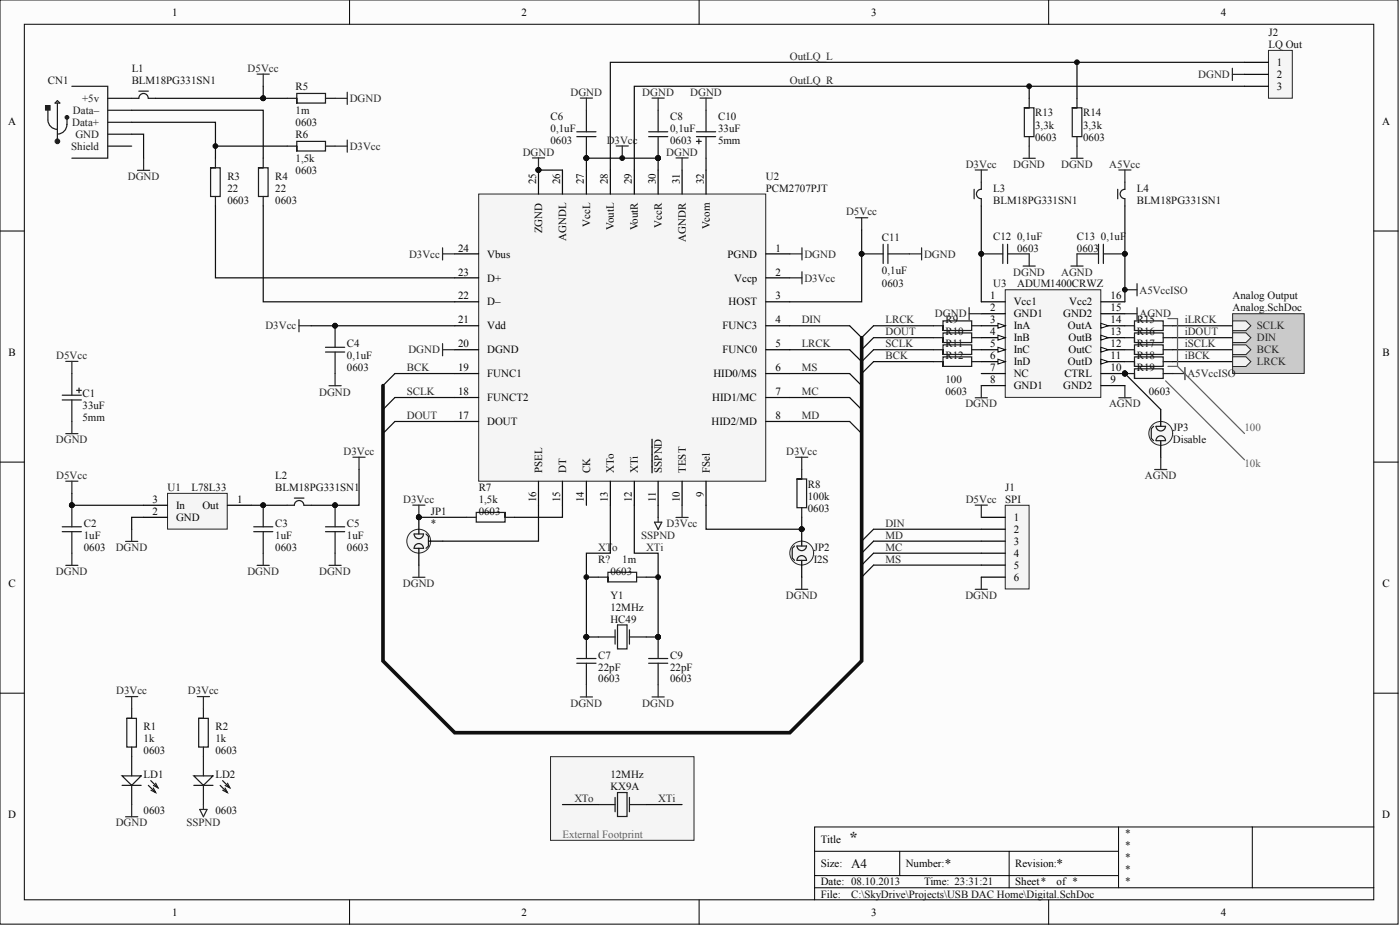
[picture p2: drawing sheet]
<svg xmlns="http://www.w3.org/2000/svg" width="243mm" height="161mm" viewBox="0 0 243 161" stroke-linecap="round" stroke-linejoin="round" font-family="sans-serif">
<g fill="#fcfcfc" stroke="#000" stroke-width=".17">
<path d="M0 0h243.1v160.5h-243.1z"/>
<path d="M4.2 4.2h234.7v152.1h-234.7z"/>
</g>
<g fill="none" stroke="#000" stroke-width=".17">
<path d="M60.8 0v4.2M121.6 0v4.2M182.3 0v4.2M0 40.1h4.2M238.9 40.1h4.2M0 80.3h4.2M238.9 80.3h4.2M0 120.4h4.2M238.9 120.4h4.2M60.8 156.3v4.3M121.6 156.3v4.3M141.6 147.9h52.9"/>
<path d="M141.6 154.2h97.3M141.6 152.1h52.9M156.4 147.9v4.2M175.5 147.9v6.3M182.3 156.3v4.3M194.5 143.7v10.5M217.7 143.7h-76.1v12.6M238.9 143.7h-21.2v10.5"/>
</g>
<g fill="#f5f5f5" stroke="#262626" stroke-width=".17">
<path d="M95.7 131.5h25v14.5h-25z"/>
<path d="M83.2 33.7h49.9v49.9h-49.9z"/>
</g>
<g fill="none" stroke="#000" stroke-width=".21">
<path d="M93.6 29.5v4.2M97.8 29.5v4.2M102 29.5v4.2M106.1 29.5v4.2M110.3 29.5v4.2M114.4 29.5v4.2M118.6 29.5v4.2M122.8 29.5v4.2M79.1 44.1h4.1M79.1 48.3h4.1M79.1 52.4h4.1M79.1 56.6h4.1"/>
<path d="M133.2 44.1h4.1M133.2 48.3h4.1M133.2 52.4h4.1M133.2 56.6h4.1M79.1 60.8h4.1M79.1 64.9h4.1M79.1 69.1h4.1M79.1 73.2h4.1M113.4 76.3v5.8M133.2 60.8h4.1M133.2 64.9h4.1M133.2 69.1h4.1"/>
<path d="M133.2 73.2h4.1M93.6 83.6v4.2M97.8 83.6v4.2M102 83.6v4.2M106.1 83.6v4.2M110.3 83.6v4.2M114.4 83.6v4.2M118.6 83.6v4.2M122.8 83.6v4.2"/>
</g>
<g fill="#0e0e0e" stroke="#0e0e0e" stroke-width=".17">
<circle cx="93.6" cy="29.5" r=".41"/>
<circle cx="45.8" cy="17.1" r=".41"/>
<circle cx="101.9" cy="110.7" r=".41"/>
<circle cx="114.4" cy="110.7" r=".41"/>
</g>
<g fill="none" stroke="#1c1c1c" stroke-width=".21">
<path d="M8.3 19.2v1.6M10 17.9v6.7M10 17.5l.4 .4h-.8zM12.5 15h6.2v12.5h-6.2M18.7 19.2h4.2M18.7 17.1h4.2M8.3 20.9a1.65 1.65 0 0 0 1.7 1.6M11.6 21.6a1.65 1.65 0 0 1-1.6 1.7M11.6 20.4v1.2M18.7 21.2h4.2M18.7 23.3h4.2M18.7 25.4h4.2"/>
<path d="M37.5 27.5v1.6h-.9v5h1.7v-5h-1.7M37.5 34.1v1.7M45.8 27.5v1.6h-.9v5h1.7v-5h-1.7M45.8 34.1v1.7M100.3 115.2h3.3M100.3 114.4h3.3M102 110.7v3.7M102 115.2v3.8M104 110.7h2.9M106.9 109.4v2.5M107.4 108.6h1.6v4.1h-1.6zM109.4 110.7h3"/>
<path d="M109.4 109.4v2.5M112.8 115.2h3.3M112.8 114.4h3.3M114.4 110.7v3.7M114.4 115.2v3.8M104 139.8h2.9M106.9 138.5v2.5M107.4 137.7h1.6v4.1h-1.6zM109.4 138.5v2.5M109.4 139.8h3"/>
</g>
<g fill="#1c1c1c" stroke="#1c1c1c" stroke-width=".17">
<path d="M7.9 18.3h.8v.8h-.8z"/>
<circle cx="10" cy="24.6" r=".41"/>
<circle cx="11.6" cy="20.4" r=".33"/>
</g>
<path d="M22.9 19.2h22.9v8.3M45.8 15v2.1M22.9 21.2h14.6v6.3M22.9 23.3h2.1v4.2M37.5 35.8v12.5h41.6M45.8 35.8v16.6h33.3M97.8 139.8h6.2M112.4 139.8h6.2" fill="none" stroke="#0e0e0e" stroke-width=".21"/>
<path d="M44.7 12.9h2.1M45.8 12.9v2.1M23.9 29.6h2.1M25 27.5v2.1M72.8 98.2v2.1M71.8 100.3h2.1M102 119v2.1M114.4 119v2.1M138.3 102.4h2.2M139.4 100.3v2.1M100.9 121.1h2.1M113.4 121.1h2.1" fill="none" stroke="#262626" stroke-width=".21"/>
<path d="M29.1 85.7h10.4v6.2h-10.4z" fill="#f5f5f5" stroke="#262626" stroke-width=".17"/>
<path d="M25 87.8h4.1M25 89.9h4.1M39.5 87.8h4.2" fill="none" stroke="#000" stroke-width=".21"/>
<g fill="none" stroke="#262626" stroke-width=".21">
<path d="M92.6 27.4h2.1M93.6 27.4v2.1M117.5 27.4h2.1M118.6 27.4v2.1M148.8 37.8h2.1M149.8 37.8v2.1M52 55.5v2.2M52 56.6h2.1M76.9 44.1h2.2M76.9 43.1v2.1M76.9 59.7v2.1M137.3 44.1h2.1"/>
<path d="M139.4 43.1v2.1M57.2 67h2.1M58.3 64.9v2.1M61.4 79.4h2.1M62.4 79.4v2.1M76.9 60.8h2.2M11.4 83.6h2.2M12.5 83.6v2.1M21.8 94.1h2.2M22.9 91.9v2.2M71.8 87.8h2.1M72.8 87.8v2.1"/>
<path d="M113.8 90.7h1.3l-.7 1.3zM114.4 89.9v.8M117.5 89.9h2.1M118.6 87.8v2.1M21.8 121h2.2M22.9 121v2.1M22.9 139.8v2.1M34.3 121h2.1M35.4 121v2.1M35.4 139.8v.8M21.8 141.9h2.2M34.7 140.6h1.3l-.6 1.3z"/>
</g>
<path d="M54.1 56.6h25M25 89.9h-2.1v2M114.4 87.8v2.1" fill="none" stroke="#0e0e0e" stroke-width=".21"/>
<g fill="#0e0e0e" stroke="#0e0e0e" stroke-width=".17">
<circle cx="93.6" cy="29.5" r=".41"/>
<circle cx="58.3" cy="56.6" r=".41"/>
<circle cx="72.8" cy="89.9" r=".41"/>
</g>
<g fill="none" stroke="#1c1c1c" stroke-width=".21">
<path d="M58.3 56.6v3.7M162.3 58.7h1.7v.8h4.9v-1.7h-4.9v1.7M162.3 56.6h1.7v.8h4.9v-1.7h-4.9v1.7M168.9 58.7h1.7M168.9 56.6h1.7M56.6 61.2h3.3M56.6 60.3h3.3M58.3 61.2v3.7M162.3 62.8h1.7v.9h4.9v-1.7h-4.9v1.7M162.3 60.8h1.7v.8h4.9v-1.7h-4.9v1.7M168.9 62.8h1.7M168.9 60.8h1.7"/>
<path d="M81.2 89.9h1.6M87.8 89v1.7h-5v-1.7h5v.9h1.7M21.2 134.8h3.3l-1.6 1.6zM21.2 136.4h3.3M22.9 123.1v1.7h-.9v5h1.7v-5h-1.7M22.9 129.8v5M22.9 136.4v3.4M25.8 136.4l1.3 1.3M26.2 135.6l1.3 1.3M26.7 136.9l.4 .8-.8-.4M27.1 136.1l.4 .8-.8-.4M33.7 134.8h3.3l-1.6 1.6z"/>
<path d="M33.7 136.4h3.3M35.4 123.1v1.7h-.9v5h1.7v-5h-1.7M35.4 129.8v5M35.4 136.4v3.4M38.3 136.4l1.2 1.3M38.7 135.6l1.3 1.3M39.1 136.9l.4 .8-.8-.4M39.6 136.1l.4 .8-.8-.4"/>
</g>
<path d="M174.8 50.3h16.6v18.7h-16.6z" fill="#f5f5f5" stroke="#262626" stroke-width=".17"/>
<path d="M170.6 52.4h4.2M170.6 54.5h4.2M170.6 56.6h4.2" fill="none" stroke="#000" stroke-width=".21"/>
<path d="M173.5 56.2l1.3 .4-1.3 .4z" fill="#fcfcfc" stroke="#000" stroke-width=".17"/>
<path d="M170.6 58.7h4.2" fill="none" stroke="#000" stroke-width=".21"/>
<path d="M173.5 58.2l1.3 .5-1.3 .4z" fill="#fcfcfc" stroke="#000" stroke-width=".17"/>
<path d="M170.6 60.8h4.2" fill="none" stroke="#000" stroke-width=".21"/>
<path d="M173.5 60.3l1.3 .5-1.3 .4z" fill="#fcfcfc" stroke="#000" stroke-width=".17"/>
<path d="M170.6 62.8h4.2" fill="none" stroke="#000" stroke-width=".21"/>
<path d="M173.5 62.4l1.3 .4-1.3 .4z" fill="#fcfcfc" stroke="#000" stroke-width=".17"/>
<path d="M170.6 64.9h4.2M170.6 67h4.2M191.4 64.9h4.2M191.4 67h4.2M191.4 62.8h4.2" fill="none" stroke="#000" stroke-width=".21"/>
<circle cx="195.6" cy="64.9" r=".41" fill="#0e0e0e" stroke="#0e0e0e" stroke-width=".17"/>
<path d="M191.4 62.4l1.3 .4-1.3 .4z" fill="#fcfcfc" stroke="#000" stroke-width=".17"/>
<path d="M191.4 60.8h4.2" fill="none" stroke="#000" stroke-width=".21"/>
<path d="M191.4 60.3l1.3 .5-1.3 .4z" fill="#fcfcfc" stroke="#000" stroke-width=".17"/>
<path d="M191.4 58.7h4.2" fill="none" stroke="#000" stroke-width=".21"/>
<path d="M191.4 58.2l1.3 .5-1.3 .4z" fill="#fcfcfc" stroke="#000" stroke-width=".17"/>
<path d="M191.4 56.6h4.2" fill="none" stroke="#000" stroke-width=".21"/>
<path d="M191.4 56.2l1.3 .4-1.3 .4z" fill="#fcfcfc" stroke="#000" stroke-width=".17"/>
<path d="M191.4 54.5h4.2M191.4 52.4h4.2" fill="none" stroke="#000" stroke-width=".21"/>
<g fill="#0e0e0e" stroke="#0e0e0e" stroke-width=".17">
<circle cx="195.6" cy="64.9" r=".41"/>
<circle cx="12.5" cy="87.8" r=".41"/>
<circle cx="93.6" cy="29.5" r=".41"/>
<circle cx="108.2" cy="27.5" r=".41"/>
<circle cx="114.4" cy="27.5" r=".41"/>
<circle cx="101.9" cy="27.5" r=".41"/>
</g>
<g fill="none" stroke="#262626" stroke-width=".21">
<path d="M100.9 17h2.1M102 17v2.2M113.4 17h2.1M114.4 17v2.2M107.1 25.4h2.1M108.2 25.4v2.1M169.6 29.5h2.1M170.6 29.5v2.1M194.5 29.5h2.1M195.6 29.5v2.1M168.5 53.4v2.2M168.5 54.5h2.1"/>
<path d="M195.6 54.5h2.1M197.7 53.4v2.2M138.3 79.4h2.2M139.4 79.4v2.1M169.6 69.1h2.1M170.6 67v2.1M194.5 69.1h2.1M195.6 67v2.1"/>
</g>
<g fill="none" stroke="#0e0e0e" stroke-width=".21">
<path d="M216.4 10.8h-110.3v18.7M93.6 29.5h4.2M102 29.5v-2h12.4v2M137.3 56.6h10.4l2.1 2.1 2.1-2.1h10.4M162.3 58.7h-10.4l-2.1 2.1M203.9 56.6h10.4M203.9 58.7h10.4M79.1 64.9h-10.4l-2.1 2.1M79.1 69.1h-10.4l-2.1 2.1M79.1 73.2h-10.4l-2.1 2.1M137.3 60.8h10.4l2.1 2 2.1-2h10.4M137.3 64.9h10.4l2.1 2.1"/>
<path d="M137.3 69.1h10.4l2.1 2.1M137.3 73.2h10.4l2.1 2.1M162.3 62.8h-10.4l-2.1 2.1M203.9 60.8h10.4M203.9 62.8h10.4M12.5 85.7v2.1h12.5"/>
</g>
<path d="M149.8 58.7v56.1l-12.5 12.5h-58.2l-12.5-12.5v-47.8" fill="none" stroke="#0e0e0e" stroke-width=".63"/>
<g fill="none" stroke="#1c1c1c" stroke-width=".21">
<path d="M102 19.2v3.7M114.4 19.2v3.7M100.3 23.7h3.3M100.3 22.9h3.3M102 23.7v3.8M112.8 23.7h3.3M112.8 22.9h3.3M114.4 23.7v3.8M195.6 58.7h1.7v.8h4.9v-1.7h-4.9v1.7M195.6 56.6h1.7v.8h4.9v-1.7h-4.9v1.7M202.2 58.7h1.7M202.2 56.6h1.7"/>
<path d="M195.6 62.8h1.7v.9h4.9v-1.7h-4.9v1.7M195.6 60.8h1.7v.8h4.9v-1.7h-4.9v1.7M202.2 62.8h1.7M202.2 60.8h1.7"/>
</g>
<path d="M214.3 54.5h12.5v10.4h-12.5z" fill="#cacaca" stroke="#262626" stroke-width=".17"/>
<g fill="#f0f0f0" stroke="#262626" stroke-width=".17">
<path d="M214.3 55.7h2.3l.9 .9-.9 .8h-2.3z" fill-rule="evenodd"/>
<path d="M214.3 62h2.3l.9 .8-.9 .9h-2.3z" fill-rule="evenodd"/>
<path d="M214.3 59.9h2.3l.9 .9-.9 .8h-2.3z" fill-rule="evenodd"/>
<path d="M214.3 57.8h2.3l.9 .9-.9 .8h-2.3z" fill-rule="evenodd"/>
</g>
<path d="M45.8 17.1h4.1M37.5 25.4h12.4M149.8 39.9v12.5h-12.5M170.6 35.8v16.6M195.6 35.8v16.6M43.7 87.8h6.2M62.4 81.5v6.3h-8.3" fill="none" stroke="#0e0e0e" stroke-width=".21"/>
<g fill="none" stroke="#262626" stroke-width=".21">
<path d="M58.3 17.1h2.1M60.4 16v2.1M214.3 11.9v2.1M214.3 12.9h2.1M58.3 25.4h2.1M60.4 24.3v2.1M158.1 44.1h2.1M160.2 43.1v2.1M177.9 46.2h2.1M178.9 44.1v2.1M186.2 46.2h2.1M187.3 44.1v2.1"/>
<path d="M195.6 50.3h2.1M197.7 49.3v2.1M11.4 62.8h2.2M11.4 75.3h2.2M12.5 62.8v2.1M12.5 73.2v2.1M203.9 64.9h2.1M206 63.8v2.2M11.4 98.2h2.2M12.5 96.1v2.1M44.7 98.2h2.1M45.8 96.1v2.1"/>
<path d="M57.2 98.2h2.1M58.3 96.1v2.1"/>
</g>
<g fill="none" stroke="#1c1c1c" stroke-width=".21">
<path d="M49.9 17.1h1.7v.8h5v-1.7h-5v1.7M56.6 17.1h1.7M49.9 25.4h1.7v.8h5v-1.6h-5v1.6M56.6 25.4h1.7M149.8 44.1h3.8M153.6 42.4v3.4M154.4 44.1h3.7M154.4 42.4v3.4M170.6 44.1h3.8M174.4 42.4v3.4M175.2 44.1h3.7M175.2 42.4v3.4"/>
<path d="M187.3 44.1h3.7M191 42.4v3.4M191.8 44.1h3.8M191.8 42.4v3.4"/>
</g>
<g fill="#0e0e0e" stroke="#0e0e0e" stroke-width=".17">
<circle cx="149.8" cy="44.1" r=".41"/>
<circle cx="170.6" cy="44.1" r=".41"/>
<circle cx="195.6" cy="44.1" r=".41"/>
<circle cx="45.8" cy="17.1" r=".41"/>
<circle cx="37.4" cy="25.4" r=".41"/>
<circle cx="195.6" cy="50.3" r=".41"/>
</g>
<circle cx="72.8" cy="94" r="2.07" fill="#f5f5f5" stroke="#262626" stroke-width=".17"/>
<path d="M72.2 94.7a.81 .81 0 0 1 .9-.2 .81 .81 0 0 1 .5 .8h-1.6zM73.7 92.8h-1.7a.81 .81 0 0 0 .8 .8 .81 .81 0 0 0 .8-.8M74.1 92.8l.4 .4v1.7l-.4 .4M139.4 81.5v1.7h-.8v5h1.6v-5h-1.6M139.4 88.2v1.7" fill="none" stroke="#1c1c1c" stroke-width=".21"/>
<path d="M72.8 89.9v2.9M72.8 95.3v2.9M74.5 94h2.5" fill="none" stroke="#000" stroke-width=".21"/>
<circle cx="72.8" cy="89.9" r=".41" fill="#0e0e0e" stroke="#0e0e0e" stroke-width=".17"/>
<circle cx="139.4" cy="96.1" r="2.07" fill="#f5f5f5" stroke="#262626" stroke-width=".17"/>
<path d="M139.4 91.9v3M139.4 97.4v2.9" fill="none" stroke="#000" stroke-width=".21"/>
<circle cx="139.4" cy="91.9" r=".41" fill="#0e0e0e" stroke="#0e0e0e" stroke-width=".17"/>
<path d="M138.1 94.9l-.4 .4v1.6l.4 .5M138.6 94.9h1.6a.82 .82 0 0 1-.8 .8 .82 .82 0 0 1-.8-.8zM138.8 96.8a.83 .83 0 0 1 .9-.2 .83 .83 0 0 1 .5 .8h-1.6z" fill="none" stroke="#1c1c1c" stroke-width=".21"/>
<path d="M121.7 17h2.1M122.8 17v2.2M169.6 102.4h2.1M170.6 100.3v2.1" fill="none" stroke="#262626" stroke-width=".21"/>
<path d="M122.8 27.5v2" fill="none" stroke="#0e0e0e" stroke-width=".21"/>
<path d="M174.8 87.8h4.1v14.5h-4.1z" fill="#f5f5f5" stroke="#262626" stroke-width=".17"/>
<path d="M170.6 89.9h4.2M170.6 91.9h4.2M170.6 94h4.2M170.6 96.1h4.2M170.6 98.2h4.2M170.6 100.3h4.2" fill="none" stroke="#000" stroke-width=".21"/>
<path d="M177.9 27.5h2.1M178.9 25.4v2.1M186.2 27.5h2.1M187.3 25.4v2.1M137.3 48.3h2.1M139.4 47.2v2.1M169.6 87.8h2.1M170.6 87.8v2.1" fill="none" stroke="#262626" stroke-width=".21"/>
<path d="M178.9 15v2.1M187.3 10.8v6.3M216.4 15h-106.1v14.5M72.8 89.9h8.4M93.6 87.8v6.2h-16.6M97.8 87.8v2.1h-8.3M170.6 91.9h-18.7l-2.1 2.1M170.6 94h-18.7l-2.1 2.1M170.6 96.1h-18.7l-2.1 2.1M170.6 98.2h-18.7l-2.1 2.1" fill="none" stroke="#0e0e0e" stroke-width=".21"/>
<g fill="#0e0e0e" stroke="#0e0e0e" stroke-width=".17">
<circle cx="72.8" cy="89.9" r=".41"/>
<circle cx="178.9" cy="15" r=".41"/>
<circle cx="187.2" cy="10.8" r=".41"/>
<circle cx="195.6" cy="64.9" r=".41"/>
</g>
<path d="M178.9 17.1v1.6h-.8v5h1.7v-5h-1.7M187.3 17.1v1.6h-.9v5h1.7v-5h-1.7M178.9 23.7v1.7M187.3 23.7v1.7M195.6 64.9h1.7v.8h4.9v-1.6h-4.9v1.6M202.2 64.9h1.7" fill="none" stroke="#1c1c1c" stroke-width=".21"/>
<circle cx="201.8" cy="75.3" r="2.07" fill="#f5f5f5" stroke="#262626" stroke-width=".17"/>
<path d="M201.8 71.2v2.9M201.8 76.6v2.9" fill="none" stroke="#000" stroke-width=".21"/>
<path d="M200.6 74.1l-.4 .4v1.6l.4 .5M201 74.1h1.6a.82 .82 0 0 1-.8 .8 .82 .82 0 0 1-.8-.8zM201.2 76a.82 .82 0 0 1 .9-.2 .82 .82 0 0 1 .5 .7h-1.6z" fill="none" stroke="#1c1c1c" stroke-width=".21"/>
<path d="M201.8 79.5v2.1M200.8 81.6h2.1" fill="none" stroke="#262626" stroke-width=".21"/>
<path d="M195.6 64.9l6.2 6.3" fill="none" stroke="#0e0e0e" stroke-width=".21"/>
<circle cx="195.6" cy="64.9" r=".41" fill="#0e0e0e" stroke="#0e0e0e" stroke-width=".17"/>
<path d="M203.1 55.3h1.6v8.4h-1.6M202.7 66.2l13.7 13.7M204.7 63.7l11.7 11.6" fill="none" stroke="#5f5f5f" stroke-width=".21"/>
<path d="M220.5 8.8h4.2v8.3h-4.2z" fill="#f5f5f5" stroke="#262626" stroke-width=".17"/>
<path d="M216.4 10.8h4.1M216.4 12.9h4.1M216.4 15h4.1" fill="none" stroke="#000" stroke-width=".21"/>
<g fill="none" stroke="#1c1c1c" stroke-width=".21">
<path d="M22.9 17.1h1.2a.81 .81 0 0 1 .9-.9 .81 .81 0 0 1 .8 .9h1.3M24.1 15.8h1.7M122.8 19.2v3.7M121.1 24.6h.8M121.1 23.7h3.3M121.1 22.9h3.3M121.5 24.1v.9M122.8 23.7v3.8M169.4 32.9v1.6M170.6 31.6v1.3a.81 .81 0 0 0-.8 .8 .81 .81 0 0 0 .8 .8M170.6 34.5v1.3M194.3 32.9v1.6"/>
<path d="M195.6 31.6v1.3a.81 .81 0 0 0-.8 .8 .81 .81 0 0 0 .8 .8M195.6 34.5v1.3M10.8 68.7h3.3M10.8 69.5h3.3M12.5 64.9v3.8M12.5 69.5v3.7M13.3 67.8h.8M13.7 67.4v.8M10.8 92.4h3.3M10.8 91.5h3.3M12.5 87.8v3.7M12.5 92.4v3.7"/>
<path d="M44.1 92.4h3.3M44.1 91.5h3.3M45.8 87.8v3.7M45.8 92.4v3.7M51.2 86.5h1.6M52.8 87.8a.82 .82 0 0 0-.8-.8 .82 .82 0 0 0-.8 .8h-1.3M52.8 87.8h1.3M56.6 92.4h3.3M56.6 91.5h3.3M58.3 87.8v3.7M58.3 92.4v3.7M104 100.3h1.7v.8h5v-1.7h-5v1.7"/>
<path d="M110.7 100.3h1.7"/>
</g>
<path d="M27.1 17.1h18.7M106.1 87.8v8.3h-4.1v14.6h2M110.3 87.8v8.3h4.1v14.6h-2M122.8 87.8v4.1h16.6v-2M102 100.3h2M112.4 100.3h2" fill="none" stroke="#0e0e0e" stroke-width=".21"/>
<g fill="#0e0e0e" stroke="#0e0e0e" stroke-width=".17">
<circle cx="139.4" cy="91.9" r=".41"/>
<circle cx="45.8" cy="17.1" r=".41"/>
<circle cx="12.5" cy="87.8" r=".41"/>
<circle cx="45.8" cy="87.8" r=".41"/>
<circle cx="58.3" cy="87.8" r=".41"/>
<circle cx="101.9" cy="110.7" r=".41"/>
<circle cx="101.9" cy="100.3" r=".41"/>
<circle cx="114.4" cy="110.7" r=".41"/>
<circle cx="114.4" cy="100.3" r=".41"/>
</g>
<text font-size="2.9" fill="#262626" x="147.6" y="146.4">*</text>
<g font-size="2.3" fill="#0e0e0e">
<text x="148" y="150.8">A4</text>
<text x="164.3" y="150.8">*</text>
<text x="183.7" y="150.8">*</text>
</g>
<g font-size="1.9">
<text x="29.9" y="2.7">1</text>
<text x="90.7" y="2.7">2</text>
<text x="151.5" y="2.7">3</text>
<text x="212.2" y="2.7">4</text>
<text x="222" y="11.5">1</text>
<text x="222" y="13.6">2</text>
<text x="222" y="15.6">3</text>
<text x="1.4" y="21.8">A</text>
<text x="240.3" y="21.8">A</text>
<text x="93.2" y="32" transform="rotate(-90 93.2 32)">25</text>
<text x="97.4" y="32" transform="rotate(-90 97.4 32)">26</text>
<text x="101.5" y="32" transform="rotate(-90 101.5 32)">27</text>
<text x="105.7" y="32" transform="rotate(-90 105.7 32)">28</text>
<text x="109.9" y="32" transform="rotate(-90 109.9 32)">29</text>
<text x="114" y="32" transform="rotate(-90 114 32)">30</text>
<text x="118.2" y="32" transform="rotate(-90 118.2 32)">31</text>
<text x="122.4" y="32" transform="rotate(-90 122.4 32)">32</text>
<text x="94.3" y="40.5" transform="rotate(-90 94.3 40.5)">ZGND</text>
<text x="98.4" y="41.9" transform="rotate(-90 98.4 41.9)">AGNDL</text>
<text x="102.6" y="39.4" transform="rotate(-90 102.6 39.4)">VccL</text>
<text x="106.8" y="39.9" transform="rotate(-90 106.8 39.9)">VoutL</text>
<text x="110.9" y="40" transform="rotate(-90 110.9 40)">VoutR</text>
<text x="115.1" y="39.5" transform="rotate(-90 115.1 39.5)">VccR</text>
<text x="119.2" y="42" transform="rotate(-90 119.2 42)">AGNDR</text>
<text x="123.4" y="39.9" transform="rotate(-90 123.4 39.9)">Vcom</text>
<text x="79.6" y="47.9">23</text>
<text x="79.6" y="43.7">24</text>
<text x="84.7" y="44.8">Vbus</text>
<text x="126.5" y="44.8">PGND</text>
<text x="134.8" y="43.7">1</text>
<text x="134.8" y="47.9">2</text>
<text x="79.6" y="52">22</text>
<text x="84.7" y="53.1">D–</text>
<text x="84.7" y="48.9">D+</text>
<text x="126.7" y="53.1">HOST</text>
<text x="127.7" y="48.9">Vccp</text>
<text x="134.8" y="52">3</text>
<text x="172.1" y="52">1</text>
<text x="176.3" y="53.1">Vcc1</text>
<text x="185.9" y="53.1">Vcc2</text>
<text x="193.1" y="52">16</text>
<text x="79.6" y="56.2">21</text>
<text x="84.7" y="57.2">Vdd</text>
<text x="125.6" y="57.2">FUNC3</text>
<text x="134.8" y="56.2">4</text>
<text x="172.1" y="54.1">2</text>
<text x="172.1" y="56.2">3</text>
<text x="172.1" y="58.3">4</text>
<text x="176.3" y="55.2">GND1</text>
<text x="176.3" y="57.2">InA</text>
<text x="176.3" y="59.3">InB</text>
<text x="184.8" y="55.2">GND2</text>
<text x="185.7" y="57.2">OutA</text>
<text x="185.8" y="59.3">OutB</text>
<text x="193.1" y="58.3">13</text>
<text x="193.1" y="56.2">14</text>
<text x="193.1" y="54.1">15</text>
<text x="1.5" y="61.9">B</text>
<text x="79.6" y="64.5">19</text>
<text x="79.6" y="60.3">20</text>
<text x="84.7" y="65.6">FUNC1</text>
<text x="84.7" y="61.4">DGND</text>
<text x="124" y="65.6">HID0/MS</text>
<text x="125.6" y="61.4">FUNC0</text>
<text x="134.8" y="60.3">5</text>
<text x="134.8" y="64.5">6</text>
<text x="172.1" y="60.3">5</text>
<text x="172.1" y="62.4">6</text>
<text x="172.1" y="64.5">7</text>
<text x="176.3" y="61.4">InC</text>
<text x="176.3" y="63.5">InD</text>
<text x="176.3" y="65.6">NC</text>
<text x="185.1" y="65.6">CTRL</text>
<text x="185.7" y="63.5">OutD</text>
<text x="185.8" y="61.4">OutC</text>
<text x="193.1" y="64.5">10</text>
<text x="193.1" y="62.4">11</text>
<text x="193.1" y="60.3">12</text>
<text x="240.4" y="61.9">B</text>
<text x="79.6" y="68.7">18</text>
<text x="84.7" y="69.7">FUNCT2</text>
<text x="123.8" y="69.7">HID1/MC</text>
<text x="134.8" y="68.7">7</text>
<text x="172.1" y="66.6">8</text>
<text x="176.3" y="67.6">GND1</text>
<text x="184.8" y="67.6">GND2</text>
<text x="193.1" y="66.6">9</text>
<text x="79.6" y="72.8">17</text>
<text x="84.7" y="73.9">DOUT</text>
<text x="123.7" y="73.9">HID2/MD</text>
<text x="134.8" y="72.8">8</text>
<text x="94.3" y="82.1" transform="rotate(-90 94.3 82.1)">PSEL</text>
<text x="98.4" y="82.1" transform="rotate(-90 98.4 82.1)">DT</text>
<text x="102.6" y="82.1" transform="rotate(-90 102.6 82.1)">CK</text>
<text x="106.8" y="82.1" transform="rotate(-90 106.8 82.1)">XTo</text>
<text x="110.9" y="82.1" transform="rotate(-90 110.9 82.1)">XTi</text>
<text x="115.1" y="82.1" transform="rotate(-90 115.1 82.1)">SSPND</text>
<text x="119.2" y="82.1" transform="rotate(-90 119.2 82.1)">TEST</text>
<text x="123.4" y="82.1" transform="rotate(-90 123.4 82.1)">FSel</text>
<text x="26.5" y="87.4">3</text>
<text x="26.5" y="89.4">2</text>
<text x="30.6" y="88.4">In</text>
<text x="35.2" y="88.4">Out</text>
<text x="41.2" y="87.4">1</text>
<text x="93.2" y="87.2" transform="rotate(-90 93.2 87.2)">16</text>
<text x="97.4" y="87.2" transform="rotate(-90 97.4 87.2)">15</text>
<text x="101.5" y="87.2" transform="rotate(-90 101.5 87.2)">14</text>
<text x="105.7" y="87.2" transform="rotate(-90 105.7 87.2)">13</text>
<text x="109.9" y="87.2" transform="rotate(-90 109.9 87.2)">12</text>
<text x="114" y="87.1" transform="rotate(-90 114 87.1)">11</text>
<text x="118.2" y="87.2" transform="rotate(-90 118.2 87.2)">10</text>
<text x="122.4" y="86.3" transform="rotate(-90 122.4 86.3)">9</text>
<text x="30.6" y="90.5">GND</text>
<text x="176.3" y="90.5">1</text>
<text x="176.3" y="92.6">2</text>
<text x="176.3" y="94.7">3</text>
<text x="176.3" y="96.7">4</text>
<text x="176.3" y="98.8">5</text>
<text x="176.3" y="100.9">6</text>
<text x="1.5" y="102">C</text>
<text x="240.4" y="102">C</text>
<text x="1.4" y="142.2">D</text>
<text x="240.3" y="142.2">D</text>
<text x="142.7" y="146.4">Title</text>
<text x="142.7" y="150.6">Size:</text>
<text x="142.7" y="153.8">Date: 08.10.2013</text>
<text x="142.7" y="155.9">File:</text>
<text x="157.5" y="150.6">Number:</text>
<text x="160.7" y="153.8">Time: 23:31:21</text>
<text x="176.5" y="150.6">Revision:</text>
<text x="176.5" y="153.8">Sheet*</text>
<text x="183.7" y="153.8">of *</text>
<text x="29.9" y="159.1">1</text>
<text x="90.7" y="159.1">2</text>
<text x="151.5" y="159.1">3</text>
<text x="212.2" y="159.1">4</text>
</g>
<g font-size="1.9" fill="#262626">
<text x="137.3" y="10.4">OutLQ_L</text>
<text x="43.1" y="12.5">D5Vcc</text>
<text x="60.8" y="17.7">DGND</text>
<text x="99.2" y="16.6">DGND</text>
<text x="111.7" y="16.6">DGND</text>
<text x="120" y="16.6">DGND</text>
<text x="137.3" y="14.6">OutLQ_R</text>
<text x="208.3" y="13.6">DGND</text>
<text x="60.8" y="26">D3Vcc</text>
<text x="90.9" y="27">DGND</text>
<text x="105.5" y="24.9">D3Vcc</text>
<text x="115.8" y="27">DGND</text>
<text x="167.9" y="29.1">D3Vcc</text>
<text x="176.2" y="29.2">DGND</text>
<text x="184.5" y="29.2">DGND</text>
<text x="192.9" y="29.1">A5Vcc</text>
<text x="22.2" y="31.3">DGND</text>
<text x="147.1" y="37.4">D5Vcc</text>
<text x="71.1" y="44.8">D3Vcc</text>
<text x="139.9" y="44.8">DGND</text>
<text x="160.7" y="44.8">DGND</text>
<text x="176.2" y="47.9">DGND</text>
<text x="184.5" y="47.9">AGND</text>
<text x="139.9" y="48.9">D3Vcc</text>
<text x="198.1" y="51">A5VccISO</text>
<text x="46.1" y="57.2">D3Vcc</text>
<text x="139.4" y="56.2">DIN</text>
<text x="154" y="58.3">DOUT</text>
<text x="154" y="56.2">LRCK</text>
<text x="162.6" y="55.2">DGND</text>
<text x="198.1" y="55.2">AGND</text>
<text x="206" y="58.3">iDOUT</text>
<text x="206" y="56.2">iLRCK</text>
<text x="218.5" y="57.2">SCLK</text>
<text x="218.5" y="59.3">DIN</text>
<text x="9.8" y="62.4">D5Vcc</text>
<text x="70.7" y="64.5">BCK</text>
<text x="71" y="61.4">DGND</text>
<text x="139.4" y="64.5">MS</text>
<text x="139.4" y="60.3">LRCK</text>
<text x="154" y="60.3">SCLK</text>
<text x="154" y="62.4">BCK</text>
<text x="206" y="60.3">iSCLK</text>
<text x="206" y="62.4">iBCK</text>
<text x="206.4" y="65.6">A5VccISO</text>
<text x="218.5" y="63.5">LRCK</text>
<text x="218.5" y="61.4">BCK</text>
<text x="55.5" y="68.7">DGND</text>
<text x="70.7" y="68.7">SCLK</text>
<text x="139.4" y="68.7">MC</text>
<text x="167.8" y="70.8">DGND</text>
<text x="192.8" y="70.8">AGND</text>
<text x="9.7" y="77">DGND</text>
<text x="70.7" y="72.8">DOUT</text>
<text x="139.4" y="72.8">MD</text>
<text x="9.8" y="83.2">D5Vcc</text>
<text x="59.7" y="79">D3Vcc</text>
<text x="136.7" y="79">D3Vcc</text>
<text x="199.1" y="83.3">AGND</text>
<text x="70.1" y="87.3">D3Vcc</text>
<text x="167.9" y="87.3">D5Vcc</text>
<text x="20.1" y="95.7">DGND</text>
<text x="104" y="95.7">XT</text>
<text x="106.4" y="95.7">o</text>
<text x="111.5" y="93.7">SSPND</text>
<text x="112.4" y="95.7">XTi</text>
<text x="115.9" y="91.6">D3Vcc</text>
<text x="154" y="93.6">MD</text>
<text x="154" y="95.7">MC</text>
<text x="154" y="91.5">DIN</text>
<text x="9.7" y="99.9">DGND</text>
<text x="43" y="99.9">DGND</text>
<text x="55.5" y="99.9">DGND</text>
<text x="70.1" y="102">DGND</text>
<text x="154" y="97.8">MS</text>
<text x="136.6" y="104.1">DGND</text>
<text x="167.8" y="104.1">DGND</text>
<text x="20.2" y="120.6">D3Vcc</text>
<text x="32.7" y="120.6">D3Vcc</text>
<text x="99.2" y="122.8">DGND</text>
<text x="111.7" y="122.8">DGND</text>
<text x="20.1" y="143.6">DGND</text>
<text x="32.4" y="143.6">SSPND</text>
<text x="99.9" y="139.4">XTo</text>
<text x="114.4" y="139.4">XTi</text>
</g>
<g font-size="1.9" fill="#0e0e0e">
<text x="220.5" y="6.3">J2</text>
<text x="220.5" y="8.3">LQ Out</text>
<text x="8.3" y="14.6">CN1</text>
<text x="22.9" y="14.6">BLM18PG331SN1</text>
<text x="22.9" y="12.5">L1</text>
<text x="51.4" y="15.6">R5</text>
<text x="51.4" y="19.8">1m</text>
<text x="51.4" y="21.9">0603</text>
<text x="51.4" y="23.9">R6</text>
<text x="95.7" y="22.9">0,1uF</text>
<text x="95.7" y="20.8">C6</text>
<text x="116.5" y="22.9">0,1uF</text>
<text x="116.5" y="20.8">C8</text>
<text x="124.9" y="22.9">33uF</text>
<text x="124.9" y="20.8">C10</text>
<text x="180" y="22.3">3,3k</text>
<text x="180" y="20.2">R13</text>
<text x="188.3" y="22.3">3,3k</text>
<text x="188.3" y="20.2">R14</text>
<text x="51.4" y="28.1">1,5k</text>
<text x="95.7" y="25">0603</text>
<text x="116.5" y="25">0603</text>
<text x="124.9" y="25">5mm</text>
<text x="180" y="24.5">0603</text>
<text x="188.3" y="24.5">0603</text>
<text x="39.5" y="33.3">22</text>
<text x="39.5" y="35.4">0603</text>
<text x="39.5" y="31.2">R3</text>
<text x="47.9" y="33.3">22</text>
<text x="47.9" y="35.4">0603</text>
<text x="47.9" y="31.2">R4</text>
<text x="51.4" y="30.2">0603</text>
<text x="133.2" y="33.3">PCM2707PJT</text>
<text x="133.2" y="31.2">U2</text>
<text x="172.7" y="35.4">BLM18PG331SN1</text>
<text x="172.7" y="33.3">L3</text>
<text x="197.7" y="35.4">BLM18PG331SN1</text>
<text x="197.7" y="33.3">L4</text>
<text x="153.3" y="41.8">C11</text>
<text x="172.7" y="41.6">C12</text>
<text x="176.9" y="41.6">0,1uF</text>
<text x="187.3" y="41.6">C13</text>
<text x="191.4" y="41.6">0,1uF</text>
<text x="153.3" y="47.7">0,1uF</text>
<text x="176.9" y="43.7">0603</text>
<text x="187.3" y="43.7">0603</text>
<text x="153.3" y="49.8">0603</text>
<text x="172.7" y="49.9">U3</text>
<text x="176.9" y="49.9">ADUM1400CRWZ</text>
<text x="214.3" y="52">Analog Output</text>
<text x="164.4" y="58.3">R10</text>
<text x="164.4" y="56.2">R9</text>
<text x="197.7" y="58.3">R16</text>
<text x="197.7" y="56.2">R15</text>
<text x="214.3" y="54.1">Analog.SchDoc</text>
<text x="60.3" y="62.4">0,1uF</text>
<text x="60.3" y="64.5">0603</text>
<text x="60.3" y="60.3">C4</text>
<text x="164.4" y="62.4">R12</text>
<text x="164.4" y="60.3">R11</text>
<text x="197.7" y="62.4">R18</text>
<text x="197.7" y="60.3">R17</text>
<text x="197.7" y="64.5">R19</text>
<text x="14.4" y="71">33uF</text>
<text x="14.4" y="68.9">C1</text>
<text x="164.4" y="66.6">100</text>
<text x="164.4" y="68.7">0603</text>
<text x="199.7" y="68.7">0603</text>
<text x="14.4" y="73.1">5mm</text>
<text x="203.9" y="74.9">JP3</text>
<text x="203.9" y="77">Disable</text>
<text x="47.9" y="83.2">L2</text>
<text x="29.1" y="85.3">U1</text>
<text x="33.3" y="85.3">L78L33</text>
<text x="47.9" y="85.3">BLM18PG331SN1</text>
<text x="74.9" y="89.4">JP1</text>
<text x="83.2" y="87.4">1,5k</text>
<text x="83.2" y="89.4">0603</text>
<text x="83.2" y="85.3">R7</text>
<text x="140.5" y="86.8">100k</text>
<text x="140.5" y="88.9">0603</text>
<text x="140.5" y="84.7">R8</text>
<text x="174.8" y="85.3">J1</text>
<text x="174.8" y="87.4">SPI</text>
<text x="14.6" y="93.6">1uF</text>
<text x="14.6" y="95.7">0603</text>
<text x="14.6" y="91.5">C2</text>
<text x="47.9" y="93.6">1uF</text>
<text x="47.9" y="95.7">0603</text>
<text x="47.9" y="91.5">C3</text>
<text x="60.3" y="93.6">1uF</text>
<text x="60.3" y="95.7">0603</text>
<text x="60.3" y="91.5">C5</text>
<text x="74.9" y="91.5">*</text>
<text x="141.5" y="95.7">JP2</text>
<text x="104" y="97.8">R?</text>
<text x="106.1" y="99.8">0603</text>
<text x="108.2" y="97.8">1m</text>
<text x="141.5" y="97.8">I2S</text>
<text x="106.1" y="106.1">12MHz</text>
<text x="106.1" y="104">Y1</text>
<text x="106.1" y="108.2">HC49</text>
<text x="104" y="116.5">22pF</text>
<text x="104" y="118.6">0603</text>
<text x="104" y="114.4">C7</text>
<text x="116.5" y="116.5">22pF</text>
<text x="116.5" y="118.6">0603</text>
<text x="116.5" y="114.4">C9</text>
<text x="25" y="129">1k</text>
<text x="25" y="131.1">0603</text>
<text x="25" y="126.9">R1</text>
<text x="37.5" y="129">1k</text>
<text x="37.5" y="131.1">0603</text>
<text x="37.5" y="126.9">R2</text>
<text x="25" y="135.2">LD1</text>
<text x="37.5" y="135.2">LD2</text>
<text x="106.1" y="135.2">12MHz</text>
<text x="106.1" y="137.3">KX9A</text>
<text x="25" y="141.4">0603</text>
<text x="37.5" y="141.4">0603</text>
<text x="195.5" y="145.4">*</text>
<text x="195.5" y="147.5">*</text>
<text x="195.5" y="149.6">*</text>
<text x="148" y="155.9">C:\SkyDrive\Projects\USB DAC Home\Digital.SchDoc</text>
<text x="195.5" y="151.7">*</text>
<text x="195.5" y="153.8">*</text>
</g>
<g font-size="1.9" fill="#1c1c1c">
<text x="14.3" y="17.7">+5v</text>
<text x="12.6" y="21.9">Data+</text>
<text x="12.7" y="19.8">Data–</text>
<text x="13.1" y="23.9">GND</text>
<text x="12.4" y="26">Shield</text>
</g>
<g font-size="1.9" fill="#5f5f5f">
<text x="216.4" y="74.9">100</text>
<text x="216.4" y="81.1">10k</text>
<text x="97.8" y="145.6">External Footprint</text>
</g>
</svg>
